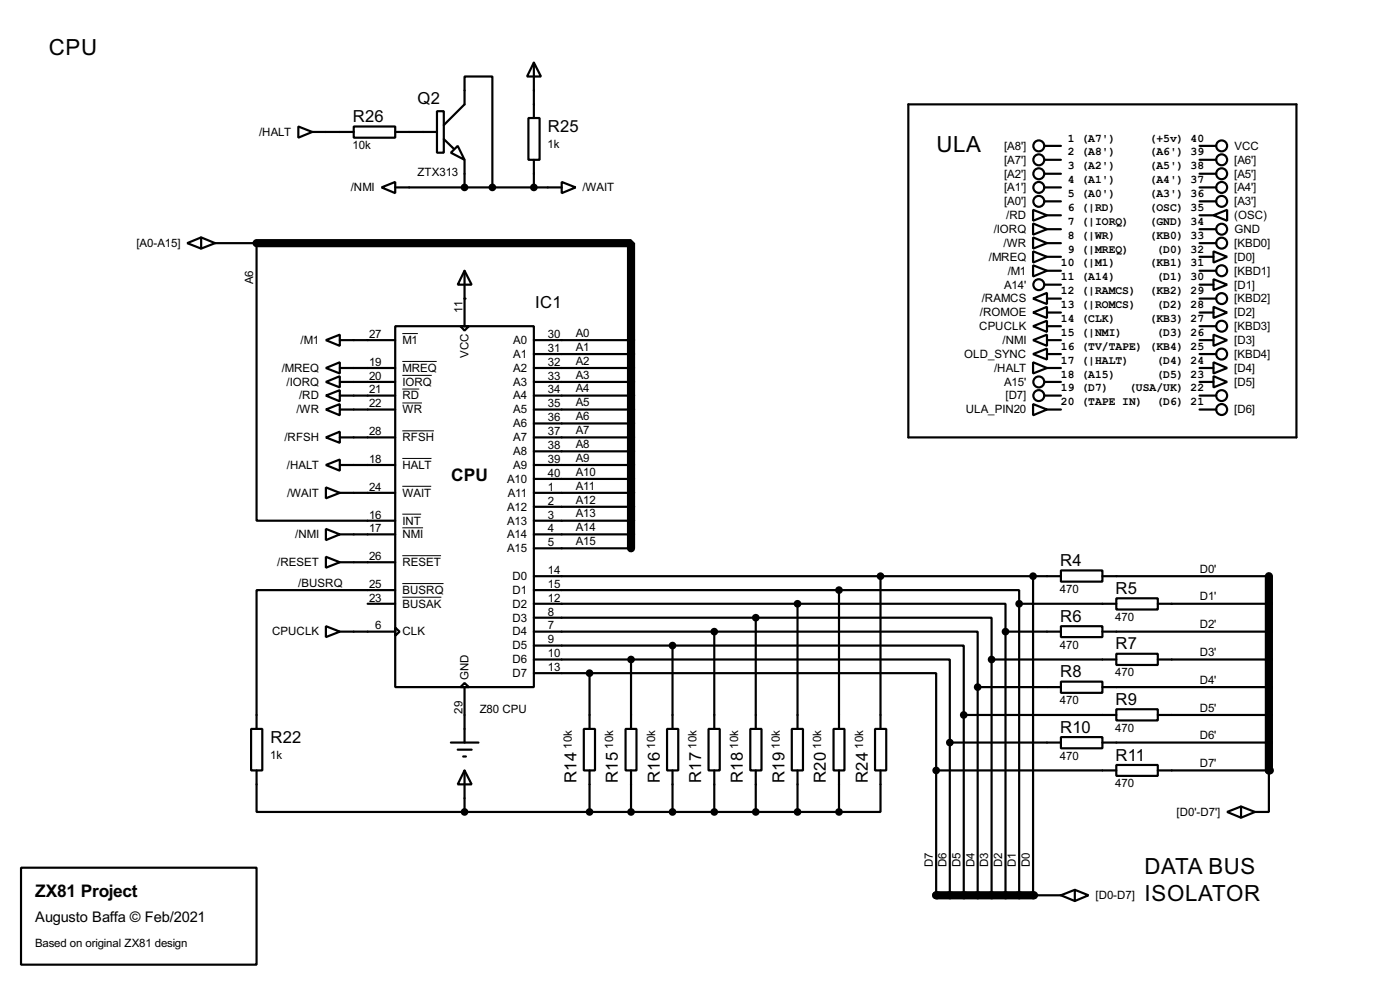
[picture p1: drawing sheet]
<svg xmlns="http://www.w3.org/2000/svg" width="256mm" height="180mm" viewBox="0 0 256 180" stroke-linecap="round" stroke-linejoin="round" font-family="sans-serif">
<g fill="#000">
<circle cx="85.1" cy="54.7" r=".2"/>
<circle cx="232.5" cy="141" r=".75"/>
<circle cx="171.5" cy="163.9" r=".75"/>
<circle cx="189.3" cy="163.9" r=".75"/>
</g>
<path d="M47 44.5h68.6v55.9M232.5 105.5v35.5M171.5 163.9h17.8" fill="none" stroke="#000" stroke-width="1.5"/>
<g fill="none" stroke="#000" stroke-width=".4">
<path d="M97.8 11.5l1.3 2.5h-2.5zM97.8 11.5v10.1M166.4 19.1h71.1v61h-71.1zM54.7 23.2l2.5 1-2.5 1zM57.2 24.2h7.6M64.8 23.2h7.6v2h-7.6zM69.9 34.3l2.5-1v2.1zM72.4 24.2h7.7M72.4 34.3h30.5M80.1 20.4h1.2v7.6h-1.2zM81.3 22.9l3.8-3.8v-5.1h5.1v20.3M81.3 25.5l1.8 1.7"/>
<path d="M83.9 26.7l1.2 2.6-2.5-1.3zM85.1 29.3v5M96.8 21.6h2.1v7.7h-2.1zM97.8 29.3v5M102.9 33.3l2.6 1-2.6 1.1zM189.3 38.4l2.5 1-2.5 1zM191.3 34.3h3.1M191.3 26.7h3.1M191.3 36.9h3.1M191.3 31.8h3.1M191.3 29.3h3.1M191.8 39.4h2.6"/>
<path d="M219.8 34.3h3M219.8 39.4h2.5M219.8 26.7h3M219.8 36.9h3M219.8 31.8h3M219.8 29.3h3M222.3 39.4l2.5-1v2zM34.3 44.5l2.6-1v2zM36.9 43.5l2.5 1M39.4 44.5h7.6v50.8h25.4M39.4 44.5l-2.5 1M72.4 59.7h25.4v66.1h-25.4z"/>
<path d="M84.4 59.7h1.5l-.8 .8zM85.1 49.6l1.3 2.5h-2.5zM85.1 49.6v10.1M189.3 40.9l2.5 1.1-2.5 1zM189.3 43.5l2.5 1-2.5 1zM189.3 46l2.5 1-2.5 1.1zM189.3 48.6l2.5 1-2.5 1zM189.3 59.7l2.5-1v2.1zM189.3 57.2l2.5-1v2zM189.3 54.7l2.5-1.1v2.1zM191.3 52.1h3.1M191.8 44.5h2.6"/>
<path d="M191.8 42h2.6M191.8 47h2.6M191.8 49.6h2.6M191.8 59.7h2.6M191.8 54.7h2.6M191.8 57.2h2.6M219.8 44.5h3M219.8 42h3M219.8 47h2.5M219.8 49.6h3M219.8 59.7h3M219.8 54.7h3"/>
<path d="M219.8 52.1h2.5M219.8 57.2h2.5M222.3 46l2.5 1-2.5 1.1zM222.3 51.1l2.5 1-2.5 1zM222.3 56.2l2.5 1-2.5 1zM59.7 62.3l2.6-1v2zM59.7 75l2.6-1v2zM59.7 72.4l2.6-1v2.1zM59.7 69.9l2.6-1v2zM59.7 67.4l2.6-1.1v2.1zM62.3 62.3h10.1M62.3 75h10.1"/>
<path d="M62.3 72.4h10.1M62.3 69.9h10.1M62.3 67.4h10.1M97.8 62.3h17.8M97.8 75h17.8M97.8 72.4h17.8M97.8 69.9h17.8M97.8 67.4h17.8M97.8 77.5h17.8M97.8 64.8h17.8M189.3 62.3l2.5-1v2zM189.3 64.8l2.5-1v2z"/>
<path d="M189.3 66.3l2.5 1.1-2.5 1zM189.3 74l2.5 1-2.5 1zM191.3 72.4h3.1M191.3 69.9h3.1M191.8 62.3h2.6M191.8 75h2.6M191.8 67.4h2.6M191.8 64.8h2.6M219.8 62.3h2.5M219.8 75h3M219.8 72.4h3M219.8 69.9h2.5"/>
<path d="M219.8 67.4h2.5M219.8 64.8h3M222.3 61.3l2.5 1-2.5 1zM222.3 66.3l2.5 1.1-2.5 1zM222.3 68.9l2.5 1-2.5 1zM59.7 80.1l2.6-1.1v2.1zM59.7 85.1l2.6-1v2.1zM59.7 89.2l2.6 1-2.6 1zM59.7 96.8l2.6 1-2.6 1.1zM62.3 80.1h10.1M62.3 85.1h10.1M62.3 97.8h10.1"/>
<path d="M62.3 90.2h10.1M97.8 80.1h17.8M97.8 85.1h17.8M97.8 97.8h17.8M97.8 95.3h17.8M97.8 92.8h17.8M97.8 90.2h17.8M97.8 87.7h17.8M97.8 82.6h17.8M59.7 114.6l2.6 1-2.6 1zM59.7 101.9l2.6 1-2.6 1zM62.3 115.6h10.1"/>
<path d="M62.3 102.9h10.1M67.4 110.5h5M72.4 114.9l.8 .7-.8 .8zM72.4 108h-25.4v25.4M97.8 115.6h33.1M97.8 100.4h17.8M97.8 105.5h96.6M97.8 110.5h48.3M97.8 118.2h25.4M97.8 113.1h40.7M97.8 108h55.9M123.2 118.2h53.4v12.7"/>
<path d="M123.2 118.2v15.2M130.9 115.6h48.2v10.2M130.9 115.6v17.8M138.5 113.1h43.2v7.6M138.5 113.1v20.3M146.1 110.5h38.1v5.1M146.1 110.5v22.9M153.7 108h33v2.5M153.7 108v25.4M161.3 105.5v27.9M184.2 115.6h10.2M184.2 115.6v48.3"/>
<path d="M186.7 110.5h17.8M186.7 110.5v53.4M189.3 105.5v58.4h5.1M194.4 104.4h7.6v2.1h-7.6zM194.4 114.6h7.6v2h-7.6zM202 115.6h30.5M202 105.5h30.5M204.5 109.5h7.6v2.1h-7.6zM204.5 119.7h7.6v2h-7.6zM212.1 110.5h20.4M46 133.4h2.1v7.6h-2.1zM82.6 135.9h5.1"/>
<path d="M83.9 137.2h2.5M84.9 138.5h.5M85.1 125l.8 .8h-1.5zM85.1 125.8v10.1M97.8 120.7h17.8M97.8 123.2h10.2M107 133.4h2v7.6h-2zM108 123.2h63.5v17.8M108 123.2v10.2M114.6 133.4h2v7.6h-2zM115.6 120.7h58.4v15.2M115.6 120.7v12.7"/>
<path d="M122.2 133.4h2.1v7.6h-2.1zM129.8 133.4h2.1v7.6h-2.1zM137.5 133.4h2v7.6h-2zM145.1 133.4h2v7.6h-2zM152.7 133.4h2v7.6h-2zM160.3 133.4h2.1v7.6h-2.1zM174 135.9h20.4M174 135.9v28M176.6 130.9h27.9M176.6 130.9v33M179.1 125.8h15.3M179.1 125.8v38.1"/>
<path d="M181.7 120.7h22.8M181.7 120.7v43.2M194.4 124.8h7.6v2h-7.6zM194.4 134.9h7.6v2.1h-7.6zM202 125.8h30.5M202 135.9h30.5M204.5 129.8h7.6v2.1h-7.6zM212.1 120.7h20.4M212.1 130.9h20.4M3.9 158.8h43.1v17.8h-43.1zM47 141v7.6h38.1M85.1 141l1.3 2.6h-2.5z"/>
<path d="M85.1 141v7.6M85.1 148.6h68.6M108 141v7.6M115.6 141v7.6M123.2 141v7.6M130.9 141v7.6M138.5 141v7.6M146.1 141v7.6M153.7 141v7.6M161.3 141v7.6h-7.6M171.5 141h33M171.5 141v22.9"/>
<path d="M204.5 140h7.6v2h-7.6zM212.1 141h20.4v7.6h-2.6M224.8 148.6l2.6-1v2.1zM227.4 147.6l2.5 1M229.9 148.6l-2.5 1.1M194.4 163.9l2.5 1M196.9 162.9l2.5 1-2.5 1zM196.9 162.9l-2.5 1"/>
<circle cx="190.3" cy="29.3" r="1"/>
<circle cx="190.3" cy="31.8" r="1"/>
<circle cx="190.3" cy="36.9" r="1"/>
<circle cx="190.3" cy="26.7" r="1"/>
<circle cx="190.3" cy="34.3" r="1"/>
<circle cx="223.8" cy="26.7" r="1"/>
<circle cx="223.8" cy="36.9" r="1"/>
<circle cx="223.8" cy="34.3" r="1"/>
<circle cx="223.8" cy="31.8" r="1"/>
<circle cx="223.8" cy="29.3" r="1"/>
<circle cx="190.3" cy="52.1" r="1"/>
<circle cx="223.8" cy="42" r="1"/>
<circle cx="223.8" cy="49.6" r="1"/>
<circle cx="223.8" cy="44.5" r="1"/>
<circle cx="223.8" cy="54.7" r="1"/>
<circle cx="223.8" cy="59.7" r="1"/>
<circle cx="190.3" cy="72.4" r="1"/>
<circle cx="190.3" cy="69.9" r="1"/>
<circle cx="223.8" cy="75" r="1"/>
<circle cx="223.8" cy="72.4" r="1"/>
<circle cx="223.8" cy="64.8" r="1"/>
</g>
<g fill="none" stroke="#000" stroke-width=".18">
<path d="M73.7 61.1h2.9M73.7 66.2h6.3M73.7 68.7h5.4M73.7 71.2h3.1M73.7 73.8h3.6M73.7 78.9h5.8M73.7 83.9h5.4M73.7 89h5.3M73.7 94.1h3.5M73.7 96.6h3.8M73.7 101.7h7.1M73.7 106.8h7.6"/>
<path d="M73.7 109.3h7.2"/>
</g>
<g fill="#000" stroke="#000" stroke-width=".4">
<circle cx="85.1" cy="34.3" r=".5"/>
<circle cx="90.2" cy="34.3" r=".5"/>
<circle cx="97.8" cy="34.3" r=".5"/>
<circle cx="123.2" cy="118.2" r=".5"/>
<circle cx="130.8" cy="115.6" r=".5"/>
<circle cx="138.4" cy="113.1" r=".5"/>
<circle cx="146.1" cy="110.5" r=".5"/>
<circle cx="153.7" cy="108" r=".5"/>
<circle cx="161.3" cy="105.5" r=".5"/>
<circle cx="184.2" cy="115.6" r=".5"/>
<circle cx="186.7" cy="110.5" r=".5"/>
<circle cx="189.2" cy="105.5" r=".5"/>
<circle cx="108" cy="123.2" r=".5"/>
<circle cx="115.6" cy="120.7" r=".5"/>
<circle cx="174" cy="135.9" r=".5"/>
<circle cx="176.5" cy="130.9" r=".5"/>
<circle cx="179.1" cy="125.8" r=".5"/>
<circle cx="181.6" cy="120.7" r=".5"/>
<circle cx="85.1" cy="148.6" r=".5"/>
<circle cx="108" cy="148.6" r=".5"/>
<circle cx="115.6" cy="148.6" r=".5"/>
<circle cx="123.2" cy="148.6" r=".5"/>
<circle cx="130.8" cy="148.6" r=".5"/>
<circle cx="138.4" cy="148.6" r=".5"/>
<circle cx="146.1" cy="148.6" r=".5"/>
<circle cx="153.7" cy="148.6" r=".5"/>
<circle cx="171.5" cy="141" r=".5"/>
</g>
<g font-size="4.6">
<text x="9" y="10.1">CPU</text>
<text x="171.6" y="27.8">ULA</text>
<text x="209.7" y="159.9">DATA BUS</text>
<text x="209.7" y="165">ISOLATOR</text>
</g>
<g font-size="3.6">
<text x="82.7" y="88">CPU</text>
<text x="6.5" y="164.2">ZX81 Project</text>
</g>
<g font-size="3.4">
<text x="64.7" y="22.4">R26</text>
<text x="76.5" y="19.1">Q2</text>
<text x="100.4" y="24.2">R25</text>
<text x="98.1" y="56.4">IC1</text>
<text x="194.2" y="103.6">R4</text>
<text x="194.2" y="113.8">R6</text>
<text x="204.4" y="108.7">R5</text>
<text x="204.4" y="118.9">R7</text>
<text x="194.2" y="124">R8</text>
<text x="204.4" y="129">R9</text>
<text x="49.6" y="136">R22</text>
<text x="194.2" y="134.1">R10</text>
<text x="105.6" y="143.3" transform="rotate(-90 105.6 143.3)">R14</text>
<text x="113.2" y="143.3" transform="rotate(-90 113.2 143.3)">R15</text>
<text x="120.8" y="143.3" transform="rotate(-90 120.8 143.3)">R16</text>
<text x="128.4" y="143.3" transform="rotate(-90 128.4 143.3)">R17</text>
<text x="136.1" y="143.3" transform="rotate(-90 136.1 143.3)">R18</text>
<text x="143.7" y="143.3" transform="rotate(-90 143.7 143.3)">R19</text>
<text x="151.3" y="143.3" transform="rotate(-90 151.3 143.3)">R20</text>
<text x="159" y="143.3" transform="rotate(-90 159 143.3)">R24</text>
<text x="204.4" y="139.2">R11</text>
</g>
<text font-size="3" x="6.4" y="168.8">Augusto Baffa © Feb/2021</text>
<g font-size="2.4">
<text x="47.4" y="24.9">/HALT</text>
<text x="64.6" y="27.3">10k</text>
<text x="100.3" y="27.2">1k</text>
<text x="184" y="27.4">[A8']</text>
<text x="184" y="30">[A7']</text>
<text x="195.6" y="25.9">1 (A7')</text>
<text x="195.6" y="28.5">2 (A8')</text>
<text x="210.6" y="25.9">(+5v) 40</text>
<text x="210.6" y="28.5">(A6') 39</text>
<text x="226.1" y="30">[A6']</text>
<text x="226.1" y="27.4">VCC</text>
<text x="64.3" y="35">/NMI</text>
<text x="76.5" y="32.2">ZTX313</text>
<text x="106.7" y="35">/WAIT</text>
<text x="184" y="32.5">[A2']</text>
<text x="184" y="35">[A1']</text>
<text x="195.6" y="31">3 (A2')</text>
<text x="195.6" y="33.5">4 (A1')</text>
<text x="210.6" y="31">(A5') 38</text>
<text x="210.6" y="33.5">(A4') 37</text>
<text x="226.1" y="35">[A4']</text>
<text x="226.1" y="32.5">[A5']</text>
<text x="184" y="37.6">[A0']</text>
<text x="184.4" y="40.1">/RD</text>
<text x="195.6" y="36">5 (A0')</text>
<text x="195.6" y="38.6">6 (|RD)</text>
<text x="195.6" y="41.2">7 (|IORQ)</text>
<text x="210.6" y="36">(A3') 36</text>
<text x="210.6" y="38.6">(OSC) 35</text>
<text x="210.6" y="41.2">(GND) 34</text>
<text x="226.1" y="40.1">(OSC)</text>
<text x="226.1" y="37.6">[A3']</text>
<text x="25" y="45.2">[A0-A15]</text>
<text x="181.2" y="47.7">/MREQ</text>
<text x="182" y="42.7">/IORQ</text>
<text x="183.9" y="45.2">/WR</text>
<text x="195.6" y="43.7">8 (|WR)</text>
<text x="195.6" y="46.2">9 (|MREQ)</text>
<text x="210.6" y="43.7">(KB0) 33</text>
<text x="211.9" y="46.2">(D0) 32</text>
<text x="226.1" y="45.2">[KBD0]</text>
<text x="226.1" y="47.7">[D0]</text>
<text x="226.1" y="42.7">GND</text>
<text x="46.4" y="52.1" transform="rotate(-90 46.4 52.1)">A6</text>
<text x="183.9" y="52.8">A14'</text>
<text x="184.6" y="50.3">/M1</text>
<text x="194.4" y="48.7">10 (|M1)</text>
<text x="194.4" y="51.3">11 (A14)</text>
<text x="194.4" y="53.9">12 (|RAMCS)</text>
<text x="210.6" y="48.7">(KB1) 31</text>
<text x="210.6" y="53.9">(KB2) 29</text>
<text x="211.9" y="51.3">(D1) 30</text>
<text x="226.1" y="50.3">[KBD1]</text>
<text x="226.1" y="52.8">[D1]</text>
<text x="84.7" y="57.2" transform="rotate(-90 84.7 57.2)">11</text>
<text x="179.5" y="57.9">/ROMOE</text>
<text x="179.9" y="55.4">/RAMCS</text>
<text x="194.4" y="56.4">13 (|ROMCS)</text>
<text x="194.4" y="58.9">14 (CLK)</text>
<text x="210.6" y="58.9">(KB3) 27</text>
<text x="211.9" y="56.4">(D2) 28</text>
<text x="226.1" y="55.4">[KBD2]</text>
<text x="226.1" y="57.9">[D2]</text>
<text x="55.1" y="63">/M1</text>
<text x="67.6" y="61.9">27</text>
<text x="73.7" y="63">M1</text>
<text x="85.8" y="65.5" transform="rotate(-90 85.8 65.5)">VCC</text>
<text x="94" y="63">A0</text>
<text x="94" y="65.5">A1</text>
<text x="100.4" y="61.9">30</text>
<text x="100.4" y="64.4">31</text>
<text x="105.5" y="64.2">A1</text>
<text x="105.5" y="61.7">A0</text>
<text x="176.6" y="65.5">OLD_SYNC</text>
<text x="179.4" y="60.4">CPUCLK</text>
<text x="183.7" y="63">/NMI</text>
<text x="194.4" y="61.4">15 (|NMI)</text>
<text x="194.4" y="64">16 (TV/TAPE) (KB4) 25</text>
<text x="211.9" y="61.4">(D3) 26</text>
<text x="226.1" y="65.5">[KBD4]</text>
<text x="226.1" y="60.4">[KBD3]</text>
<text x="226.1" y="63">[D3]</text>
<text x="51.6" y="68.1">/MREQ</text>
<text x="52.5" y="70.6">/IORQ</text>
<text x="67.6" y="67">19</text>
<text x="67.6" y="69.5">20</text>
<text x="67.6" y="72">21</text>
<text x="73.7" y="68.1">MREQ</text>
<text x="73.7" y="70.6">IORQ</text>
<text x="94" y="68.1">A2</text>
<text x="94" y="70.6">A3</text>
<text x="100.4" y="67">32</text>
<text x="100.4" y="69.5">33</text>
<text x="100.4" y="72">34</text>
<text x="105.5" y="71.8">A4</text>
<text x="105.5" y="69.3">A3</text>
<text x="105.5" y="66.7">A2</text>
<text x="182.1" y="68.1">/HALT</text>
<text x="183.9" y="70.6">A15'</text>
<text x="194.4" y="66.6">17 (|HALT)</text>
<text x="194.4" y="69.1">18 (A15)</text>
<text x="194.4" y="71.6">19 (D7)</text>
<text x="206.9" y="71.6">(USA/UK) 22</text>
<text x="211.9" y="66.6">(D4) 24</text>
<text x="211.9" y="69.1">(D5) 23</text>
<text x="226.1" y="68.1">[D4]</text>
<text x="226.1" y="70.6">[D5]</text>
<text x="54.3" y="75.7">/WR</text>
<text x="54.8" y="73.1">/RD</text>
<text x="67.6" y="74.6">22</text>
<text x="73.7" y="73.1">RD</text>
<text x="73.7" y="75.7">WR</text>
<text x="94" y="73.1">A4</text>
<text x="94" y="75.7">A5</text>
<text x="100.4" y="74.6">35</text>
<text x="100.4" y="77.1">36</text>
<text x="105.5" y="76.9">A6</text>
<text x="105.5" y="74.4">A5</text>
<text x="176.9" y="75.7">ULA_PIN20</text>
<text x="184.2" y="73.1">[D7]</text>
<text x="194.4" y="74.1">20 (TAPE IN)</text>
<text x="211.9" y="74.1">(D6) 21</text>
<text x="226.1" y="75.7">[D6]</text>
<text x="52.1" y="80.8">/RFSH</text>
<text x="67.6" y="79.7">28</text>
<text x="73.7" y="80.8">RFSH</text>
<text x="94" y="78.2">A6</text>
<text x="94" y="80.8">A7</text>
<text x="94" y="83.3">A8</text>
<text x="100.4" y="79.7">37</text>
<text x="100.4" y="82.2">38</text>
<text x="105.5" y="82">A8</text>
<text x="105.5" y="79.5">A7</text>
<text x="52.6" y="85.8">/HALT</text>
<text x="67.6" y="84.7">18</text>
<text x="67.6" y="89.8">24</text>
<text x="73.7" y="85.8">HALT</text>
<text x="92.9" y="88.4">A10</text>
<text x="94" y="85.8">A9</text>
<text x="100.4" y="84.7">39</text>
<text x="100.4" y="87.3">40</text>
<text x="100.4" y="89.8">1</text>
<text x="105.5" y="89.6">A11</text>
<text x="105.5" y="87.1">A10</text>
<text x="105.5" y="84.5">A9</text>
<text x="52.6" y="90.9">/WAIT</text>
<text x="67.6" y="94.9">16</text>
<text x="73.7" y="90.9">WAIT</text>
<text x="92.9" y="93.5">A12</text>
<text x="93" y="90.9">A11</text>
<text x="100.4" y="92.4">2</text>
<text x="100.4" y="94.9">3</text>
<text x="105.5" y="94.7">A13</text>
<text x="105.5" y="92.2">A12</text>
<text x="54.1" y="98.5">/NMI</text>
<text x="67.6" y="97.4">17</text>
<text x="73.7" y="96">INT</text>
<text x="73.7" y="98.5">NMI</text>
<text x="92.9" y="96">A13</text>
<text x="92.9" y="98.5">A14</text>
<text x="92.9" y="101.1">A15</text>
<text x="100.4" y="97.4">4</text>
<text x="100.4" y="100">5</text>
<text x="105.5" y="99.8">A15</text>
<text x="105.5" y="97.2">A14</text>
<text x="50.8" y="103.6">/RESET</text>
<text x="54.7" y="107.4">/BUSRQ</text>
<text x="67.6" y="102.5">26</text>
<text x="67.6" y="107.6">25</text>
<text x="73.7" y="103.6">RESET</text>
<text x="93.9" y="106.2">D0</text>
<text x="100.4" y="105.1">14</text>
<text x="100.4" y="107.6">15</text>
<text x="219.8" y="104.9">D0'</text>
<text x="67.6" y="110.1">23</text>
<text x="73.7" y="108.7">BUSRQ</text>
<text x="73.7" y="111.2">BUSAK</text>
<text x="93.9" y="108.7">D1</text>
<text x="93.9" y="111.2">D2</text>
<text x="93.9" y="113.8">D3</text>
<text x="100.4" y="110.1">12</text>
<text x="100.4" y="112.7">8</text>
<text x="194.2" y="108.6">470</text>
<text x="204.3" y="113.7">470</text>
<text x="219.8" y="109.9">D1'</text>
<text x="49.8" y="116.3">CPUCLK</text>
<text x="68.8" y="115.2">6</text>
<text x="73.7" y="116.3">CLK</text>
<text x="93.9" y="116.3">D4</text>
<text x="93.9" y="118.9">D5</text>
<text x="100.4" y="115.2">7</text>
<text x="100.4" y="117.8">9</text>
<text x="194.2" y="118.7">470</text>
<text x="219.8" y="115">D2'</text>
<text x="85.8" y="124.5" transform="rotate(-90 85.8 124.5)">GND</text>
<text x="93.9" y="121.4">D6</text>
<text x="93.9" y="123.9">D7</text>
<text x="100.4" y="120.3">10</text>
<text x="100.4" y="122.8">13</text>
<text x="204.3" y="123.8">470</text>
<text x="219.8" y="120.1">D3'</text>
<text x="219.8" y="125.2">D4'</text>
<text x="84.7" y="130.6" transform="rotate(-90 84.7 130.6)">29</text>
<text x="87.9" y="130.4">Z80 CPU</text>
<text x="194.2" y="128.9">470</text>
<text x="219.8" y="130.3">D5'</text>
<text x="104.8" y="137" transform="rotate(-90 104.8 137)">10k</text>
<text x="112.4" y="137" transform="rotate(-90 112.4 137)">10k</text>
<text x="120" y="137" transform="rotate(-90 120 137)">10k</text>
<text x="127.6" y="137" transform="rotate(-90 127.6 137)">10k</text>
<text x="135.3" y="137" transform="rotate(-90 135.3 137)">10k</text>
<text x="142.9" y="137" transform="rotate(-90 142.9 137)">10k</text>
<text x="150.5" y="137" transform="rotate(-90 150.5 137)">10k</text>
<text x="158.1" y="137" transform="rotate(-90 158.1 137)">10k</text>
<text x="204.3" y="134">470</text>
<text x="219.8" y="135.3">D6'</text>
<text x="49.5" y="138.9">1k</text>
<text x="194.2" y="139.1">470</text>
<text x="219.8" y="140.4">D7'</text>
<text x="204.3" y="144.1">470</text>
<text x="215.5" y="149.3">[D0'-D7']</text>
<text x="170.9" y="158.8" transform="rotate(-90 170.9 158.8)">D7</text>
<text x="173.4" y="158.8" transform="rotate(-90 173.4 158.8)">D6</text>
<text x="176" y="158.8" transform="rotate(-90 176 158.8)">D5</text>
<text x="178.5" y="158.8" transform="rotate(-90 178.5 158.8)">D4</text>
<text x="181.1" y="158.8" transform="rotate(-90 181.1 158.8)">D3</text>
<text x="183.6" y="158.8" transform="rotate(-90 183.6 158.8)">D2</text>
<text x="186.1" y="158.8" transform="rotate(-90 186.1 158.8)">D1</text>
<text x="188.7" y="158.8" transform="rotate(-90 188.7 158.8)">D0</text>
<text x="200.7" y="164.6">[D0-D7]</text>
<text x="6.4" y="173.4">Based on original ZX81 design</text>
</g>
</svg>
